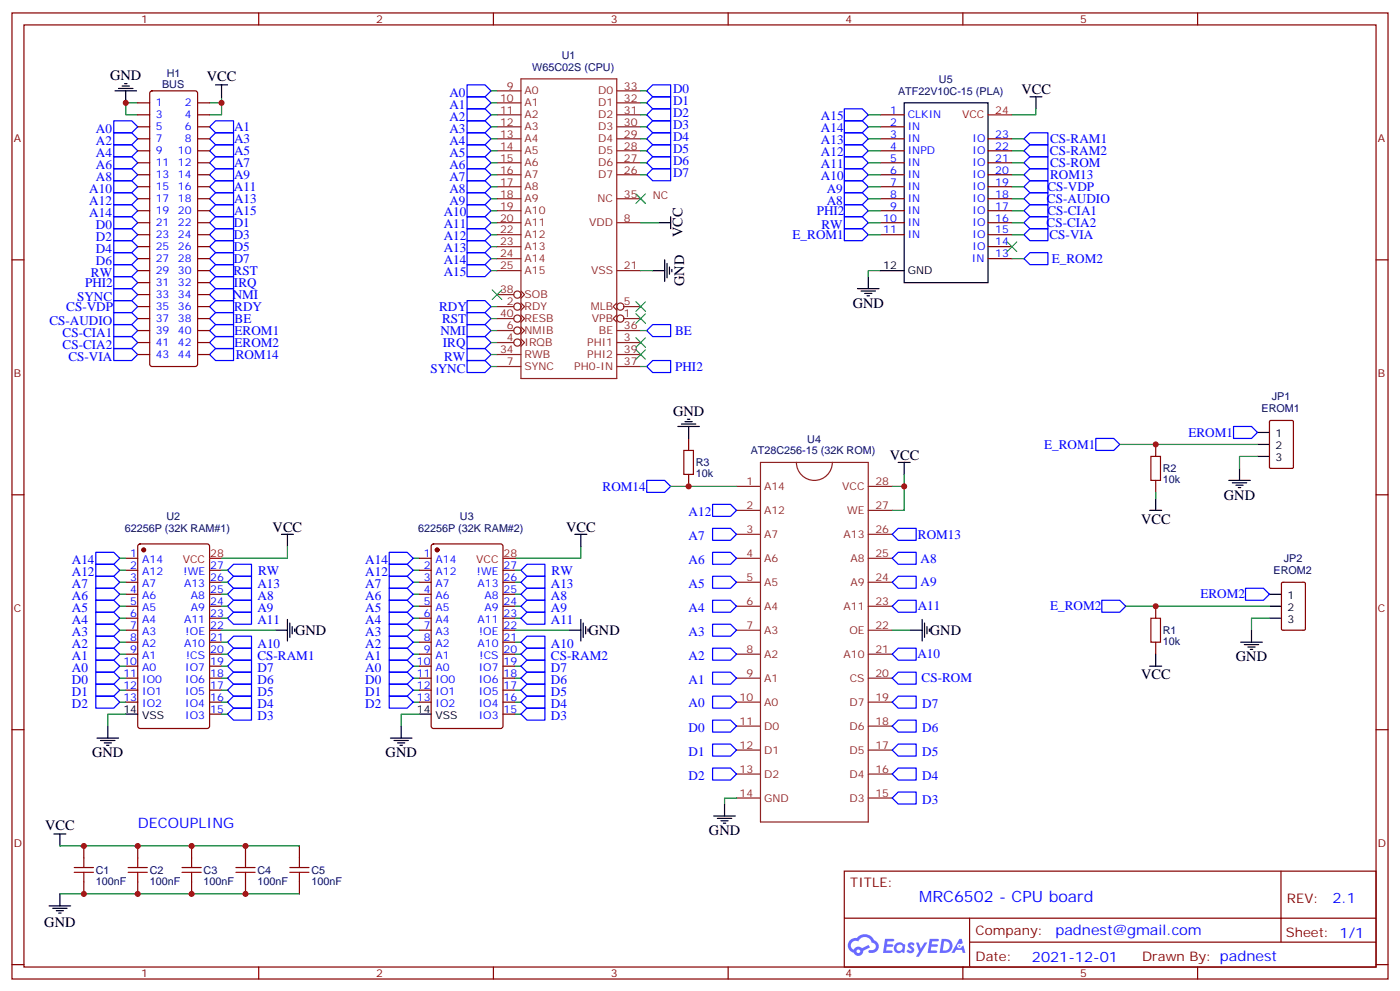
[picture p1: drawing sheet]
<svg xmlns="http://www.w3.org/2000/svg" width="412mm" height="292mm" viewBox="0 0 412 292" stroke-linecap="round" stroke-linejoin="round" font-family="sans-serif">
<g fill="none" stroke="#870000" stroke-width=".35">
<path d="M3.5 3.8h405.4v284.3h-405.4zM7.1 7.3h398.2v277.3h-398.2zM76.2 3.8v3.5M145.3 3.8v3.5M214.5 3.8v3.5M283.6 3.8v3.5M352.8 3.8v3.5M3.5 76.5h3.6M405.3 76.5h3.6M3.5 145.6h3.6M405.3 145.6h3.6M3.5 214.8h3.6"/>
<path d="M405.3 214.8h3.6M248.7 256.4h156.6v28.2h-156.6zM377.3 256.4v20.9M248.7 270.2h156.5M285.6 277.3h119.6M285.6 270.2v14.2M3.5 283.9h3.6M76.2 284.6v3.5M145.3 284.6v3.5M214.5 284.6v3.5M283.6 284.6v3.5M352.8 284.6v3.5"/>
<path d="M405.3 283.9h3.6"/>
</g>
<g fill="#5487ff">
<path d="M267.7 277.6a1.22 1.22 0 0 1 1.7 .2l-.4 .6a.47 .47 0 0 0-.3-.4 .47 .47 0 0 0-.5 .2l.1 .2a1.14 1.14 0 0 1 .8 1.8 1.14 1.14 0 0 1-1.9 0l-.2-.2 .5-.6 .7 .5a.29 .29 0 0 0 .3-.3 .29 .29 0 0 0-.2-.3 1.04 1.04 0 0 1-.6-1.7z"/>
<path d="M260.7 276.3h2.4l.3 .2-.2 .5-1.8 .1-.1 .8h1.5l.3 .4-.3 .4h-1.6l-.2 1.1h1.7l.2 .3-.2 .3-2.6 .1z"/>
<path d="M273.8 276.3h2.4l.3 .2-.1 .5-1.8 .1-.2 .8h1.6l.3 .4-.4 .4h-1.6l-.1 1.1h1.7l.2 .3-.2 .3-2.6 .1z"/>
<path d="M282.6 276.3h.7l.3 1.3-.6 .3a.69 .69 0 0 0-1 .3 .69 .69 0 0 0 .4 .9 .69 .69 0 0 0 .9-.6l.5-.2 .6 2.2h-.8l-.2-.9h-1.8l-.5 .9h-.8z"/>
<path d="M269.8 277.4h.8l.6 1.8 1.1-1.8h.9l-2.6 4.2h-.8l.9-1.5z"/>
<path d="M277.4 276.3l-.6 4.2h1.3a2.11 2.11 0 0 0 2.5-2.1 2.11 2.11 0 0 0-2.5-2.1zM278.1 277.1a1.39 1.39 0 0 1 1.7 1.4 1.39 1.39 0 0 1-1.8 1.3h-.3z"/>
<path d="M263.7 277.9a1.54 1.54 0 0 0-.1 2.2 1.54 1.54 0 0 0 2.2 .1l.6 .3 .3-2.3-.2-.3h-.4a1.49 1.49 0 0 0-2.4 0zM264 278.9a.94 .94 0 0 1 1.8 0 .94 .94 0 0 1-1.8 0z"/>
<path d="M250.4 276.7a2.18 2.18 0 0 0 1.1 3.7 1.44 1.44 0 0 0 1.6 .9 1.44 1.44 0 0 0 1.2-1.4l2-1.1-.5-.7-1.9 1a1.47 1.47 0 0 0-2.4 .4 1.39 1.39 0 0 1-.7-1.9 1.39 1.39 0 0 1 2-.5 2.12 2.12 0 0 1 2.2-1.3 2.12 2.12 0 0 1 1.9 1.7 1.14 1.14 0 0 1 1.1 1.4 1.14 1.14 0 0 1-1.7 .7 .43 .43 0 0 0-.5 .4 .43 .43 0 0 0 .4 .5 1.98 1.98 0 0 0 2.5-1.2 1.98 1.98 0 0 0-1.2-2.6 3.1 3.1 0 0 0-5.3-.6l-.9 .1zM252.3 280a.55 .55 0 0 1 1.1 0 .55 .55 0 0 1-1.1 0z"/>
<circle cx="282.6" cy="278.4" r=".26"/>
</g>
<g fill="none" stroke="#8c2424" stroke-width=".35">
<path d="M146.4 26.7h7.1M146.4 30.3h7.1M146.4 33.8h7.1M146.4 37.3h7.1M153.5 23.2h28.2v88.2h-28.2zM181.7 26.7h7M181.7 30.3h7M181.7 33.8h7M181.7 37.3h7M146.4 40.9h7.1M146.4 44.4h7.1M146.4 47.9h7.1"/>
<path d="M146.4 51.4h7.1M146.4 55h7.1M146.4 58.5h7.1M181.7 40.9h7M181.7 44.4h7M181.7 47.9h7M181.7 51.4h7M181.7 58.5h7M146.4 62h7.1M146.4 65.5h7.1M146.4 69.1h7.1M146.4 72.6h7.1"/>
<path d="M146.4 76.1h7.1M146.4 79.7h7.1M181.7 65.5h7M181.7 79.7h7M146.4 97.3h4.9M146.4 90.2h4.9M146.4 86.7h4.9M146.4 93.8h4.9M153.5 96.2l1 1.1-1 1.1M153.5 99.8l1 1-1 1.1M153.5 89.2l1 1-1 1.1M153.5 85.7l1 1-1 1.1"/>
<path d="M153.5 92.7l1 1.1-1 1M181.7 89.2l-1.1 1 1.1 1.1M181.7 92.7l-1.1 1.1 1.1 1M181.7 97.3h7M183.8 90.2h4.9M183.8 93.8h4.9M146.4 100.8h4.9M146.4 107.9h7.1M146.4 104.4h7.1M181.7 100.8h7M181.7 107.9h7M181.7 104.4h7"/>
<path d="M224 136.1h31.8v105.8h-31.8zM234.6 136.1a5.3 5.3 0 0 0 5.3 5.3 5.3 5.3 0 0 0 5.3-5.3M217 143.2h7M217 150.2h7M217 157.3h7M255.8 143.2h7M255.8 150.2h7M255.8 157.3h7M217 164.3h7M217 171.4h7M217 178.4h7M255.8 164.3h7"/>
<path d="M255.8 171.4h7M255.8 178.4h7M217 185.5h7M217 192.5h7M217 199.6h7M255.8 185.5h7M255.8 192.5h7M255.8 199.6h7M217 206.7h7M217 213.7h7M255.8 206.7h7M255.8 213.7h7"/>
<path d="M217 220.8h7M217 227.8h7M217 234.9h7M255.8 220.8h7M255.8 227.8h7M255.8 234.9h7"/>
<circle cx="152.4" cy="86.7" r="1.06"/>
<circle cx="152.4" cy="90.2" r="1.06"/>
<circle cx="152.4" cy="93.8" r="1.06"/>
<circle cx="152.4" cy="97.3" r="1.06"/>
<circle cx="182.7" cy="90.2" r="1.06"/>
<circle cx="182.7" cy="93.8" r="1.06"/>
<circle cx="152.4" cy="100.8" r="1.06"/>
</g>
<g fill="#870000" stroke="#870000" stroke-width=".35">
<circle cx="42.3" cy="161.9" r=".53"/>
<circle cx="128.8" cy="161.9" r=".53"/>
</g>
<g fill="none" stroke="#870000" stroke-width=".35">
<path d="M40.6 37.3h3.5M40.6 33.8h3.5M40.6 30.3h3.5M44.3 26.9l.5-.2h12.7l.5 .2 .2 .5v79.8l-.2 .5-.5 .2h-12.7l-.5-.3-.2-.4v-79.8zM58.2 37.3h3.5M58.2 33.8h3.5M58.2 30.3h3.5M259.3 37.3h7M259.3 33.8h7M40.6 58.5h3.5M40.6 55h3.5M40.6 51.4h3.5"/>
<path d="M40.6 47.9h3.5M40.6 44.4h3.5M40.6 40.9h3.5M58.2 58.5h3.5M58.2 55h3.5M58.2 51.4h3.5M58.2 47.9h3.5M58.2 44.4h3.5M58.2 40.9h3.5M259.3 58.5h7M259.3 55h7M259.3 51.4h7"/>
<path d="M259.3 47.9h7M259.3 44.4h7M259.3 40.9h7M291 58.5h7.1M291 55h7.1M291 51.4h7.1M291 47.9h7.1M291 44.4h7.1M291 40.9h7.1M40.6 79.7h3.5M40.6 76.1h3.5M40.6 72.6h3.5"/>
<path d="M40.6 69.1h3.5M40.6 65.5h3.5M40.6 62h3.5M58.2 79.7h3.5M58.2 76.1h3.5M58.2 72.6h3.5M58.2 69.1h3.5M58.2 65.5h3.5M58.2 62h3.5M259.3 69.1h7M259.3 65.5h7M259.3 62h7"/>
<path d="M291 76.1h7.1M291 72.6h7.1M291 69.1h7.1M291 65.5h7.1M291 62h7.1M40.6 97.3h3.5M40.6 93.8h3.5M40.6 90.2h3.5M40.6 86.7h3.5M40.6 83.2h3.5M58.2 97.3h3.5M58.2 93.8h3.5"/>
<path d="M58.2 90.2h3.5M58.2 86.7h3.5M58.2 83.2h3.5M40.6 104.4h3.5M40.6 100.8h3.5M58.2 104.4h3.5M58.2 100.8h3.5M202.8 129v3.6M202.8 139.6v3.6M340.4 130.8v3.5M373.9 124.5v12.7M374.6 123.8h5.7"/>
<path d="M374.6 137.9h5.7M381 124.5v12.7M340.4 141.4v3.5M37 164.3h3.6M37 167.9h3.6M37 171.4h3.6M37 174.9h3.6M37 178.4h3.6M40.8 160.3l.5-.2h19.7l.7 .4v53.2l-.4 .7h-20l-.7-.4v-53.2zM61.7 167.9h3.6M61.7 171.4h3.6M61.7 174.9h3.6"/>
<path d="M61.7 178.4h3.6M123.5 164.3h3.5M123.5 167.9h3.5M123.5 171.4h3.5M123.5 174.9h3.5M123.5 178.4h3.5M127.2 160.3l.5-.2h19.8l.6 .4 .1 53.2-.5 .7h-20l-.6-.4-.1-53.2zM148.2 167.9h3.5M148.2 171.4h3.5M148.2 174.9h3.5M148.2 178.4h3.5M340.4 178.4v3.6"/>
<path d="M377.5 172.1v12.7M378.2 171.4h5.6M384.5 172.1v12.7M37 182h3.6M37 185.5h3.6M37 189h3.6M37 192.5h3.6M37 196.1h3.6M37 199.6h3.6M61.7 182h3.6M61.7 185.5h3.6M61.7 189h3.6"/>
<path d="M61.7 192.5h3.6M61.7 196.1h3.6M61.7 199.6h3.6M123.5 182h3.5M123.5 185.5h3.5M123.5 189h3.5M123.5 192.5h3.5M123.5 196.1h3.5M123.5 199.6h3.5M148.2 182h3.5M148.2 185.5h3.5M148.2 189h3.5"/>
<path d="M148.2 192.5h3.5M148.2 196.1h3.5M148.2 199.6h3.5M340.4 189v3.5M378.2 185.5h5.6M37 203.1h3.6M37 206.7h3.6M61.7 203.1h3.6M61.7 206.7h3.6M61.7 210.2h3.6M123.5 203.1h3.5M123.5 206.7h3.5"/>
<path d="M148.2 203.1h3.5M148.2 206.7h3.5M148.2 210.2h3.5M24.7 249v3.5M24.7 259.6v3.5M40.6 249v3.5M40.6 259.6v3.5M56.4 249v3.5M56.4 259.6v3.5M72.3 249v3.5M72.3 259.6v3.5M88.2 249v3.5"/>
<path d="M88.2 259.6v3.5"/>
</g>
<g fill="none" stroke="#000" stroke-width=".35">
<path d="M33.9 26.7h6.3M34.9 26h4.3M36 25.3h2.1M36.7 24.6h.7M37 26.7v3.6M63.5 25h3.5M65.3 25v3.5M266.3 30.3h24.7v52.9h-24.7zM303.4 28.5h3.5M305.2 28.5v3.5M192.3 79.7h3.5M194 65.5h3.6"/>
<path d="M195.8 76.5v6.3M196.5 77.5v4.3M197.2 78.6v2.1M197.6 63.8v3.5M197.9 79.3v.7M259.3 79.7h7M252.6 84.9h6.3M253.6 85.7h4.3M254.7 86.4h2.1M255.4 87.1h.7M255.8 81.4v3.5M199.7 125.5h6.3"/>
<path d="M200.7 124.8h4.3M201.8 124.1h2.1M202.5 123.4h.7M202.8 125.5v3.5M264.6 136.1h3.5M266.3 136.1v3.5M365.1 137.9v3.5M370.4 127.3h3.5M370.4 134.3h3.5M370.4 130.8h3.5M82.9 157.3h3.5M84.7 157.3v3.5"/>
<path d="M169.3 157.3h3.6M171.1 157.3v3.5M338.7 150.2h3.5M340.4 146.7v3.5M361.9 141.4h6.4M363 142.1h4.2M364.1 142.8h2.1M364.8 143.5h.7M373.9 174.9h3.6M373.9 178.4h3.6M81.1 185.5h3.6M84.7 182.3v6.4"/>
<path d="M85.4 183.4v4.2M86.1 184.4v2.1M86.8 185.1v.7M167.6 185.5h3.5M171.1 182.3v6.4M171.8 183.4v4.2M172.5 184.4v2.1M173.2 185.1v.7M268.1 185.5h3.5M271.6 182.3v6.4M272.3 183.4v4.2M273 184.4v2.1"/>
<path d="M273.8 185.1v.7M338.7 196.1h3.5M340.4 192.5v3.6M365.5 189h6.3M366.5 189.7h4.3M367.6 190.4h2.1M368.3 191.1h.7M368.7 185.5v3.5M373.9 182h3.6M28.6 217.2h6.3M29.6 217.9h4.3M30.7 218.7h2.1"/>
<path d="M31.4 219.4h.7M31.7 213.7v3.5M37 210.2h3.6M115 217.2h6.4M116.1 217.9h4.2M117.1 218.7h2.1M117.8 219.4h.7M118.2 213.7v3.5M123.5 210.2h3.5M213.4 236.6v3.6M15.9 245.5h3.5M17.6 245.5v3.5"/>
<path d="M210.3 240.2h6.3M211.3 240.9h4.2M212.4 241.6h2.1M213.1 242.3h.7M14.5 266.6h6.3M15.5 267.3h4.3M16.6 268h2.1M17.3 268.7h.7M17.6 263.1v3.5"/>
</g>
<path d="M291 33.8h7.1M61.7 164.3h3.6M148.2 164.3h3.5" fill="none" stroke="#f00" stroke-width=".35"/>
<g fill="none" stroke="#00f" stroke-width=".35">
<path d="M33.5 35.6h5.3l1.8 1.7-1.8 1.8h-5.3zM33.5 39.1h5.3l1.8 1.8-1.8 1.7h-5.3zM61.7 37.3l1.8-1.7h5.3v3.5h-5.3zM137.6 25h5.3l1.7 1.7-1.7 1.8h-5.3zM137.6 28.5h5.3l1.7 1.8-1.7 1.7h-5.3zM137.6 32h5.3l1.7 1.8-1.7 1.8h-5.3zM137.6 35.6h5.3l1.7 1.7-1.7 1.8h-5.3zM137.6 39.1h5.3l1.7 1.8-1.7 1.7h-5.3zM190.5 37.3l1.8-1.7h5.3v3.5h-5.3zM192.3 25h5.3v3.5h-5.3l-1.8-1.8zM192.3 28.5h5.3v3.5h-5.3l-1.8-1.7zM192.3 32h5.3v3.6h-5.3l-1.8-1.8z"/>
<path d="M248.7 32h5.3l1.8 1.8-1.8 1.8h-5.3zM248.7 35.6h5.3l1.8 1.7-1.8 1.8h-5.3zM248.7 39.1h5.3l1.8 1.8-1.8 1.7h-5.3zM33.5 42.6h5.3l1.8 1.8-1.8 1.7h-5.3zM33.5 46.1h5.3l1.8 1.8-1.8 1.8h-5.3zM33.5 49.7h5.3l1.8 1.7-1.8 1.8h-5.3zM33.5 53.2h5.3l1.8 1.8-1.8 1.7h-5.3zM33.5 56.7h5.3l1.8 1.8-1.8 1.8h-5.3zM61.7 40.9l1.8-1.8h5.3v3.5h-5.3zM61.7 44.4l1.8-1.8h5.3v3.5h-5.3zM61.7 47.9l1.8-1.8h5.3v3.6h-5.3zM61.7 51.4l1.8-1.7h5.3v3.5h-5.3z"/>
<path d="M61.7 55l1.8-1.8h5.3v3.5h-5.3zM61.7 58.5l1.8-1.8h5.3v3.6h-5.3zM137.6 42.6h5.3l1.7 1.8-1.7 1.7h-5.3zM137.6 46.1h5.3l1.7 1.8-1.7 1.8h-5.3zM137.6 49.7h5.3l1.7 1.7-1.7 1.8h-5.3zM137.6 53.2h5.3l1.7 1.8-1.7 1.7h-5.3zM137.6 56.7h5.3l1.7 1.8-1.7 1.8h-5.3zM190.5 40.9l1.8-1.8h5.3v3.5h-5.3zM190.5 44.4l1.8-1.8h5.3v3.5h-5.3zM190.5 47.9l1.8-1.8h5.3v3.6h-5.3zM190.5 51.4l1.8-1.7h5.3v3.5h-5.3zM248.7 42.6h5.3l1.8 1.8-1.8 1.7h-5.3z"/>
<path d="M248.7 46.1h5.3l1.8 1.8-1.8 1.8h-5.3zM248.7 49.7h5.3l1.8 1.7-1.8 1.8h-5.3zM248.7 53.2h5.3l1.8 1.8-1.8 1.7h-5.3zM248.7 56.7h5.3l1.8 1.8-1.8 1.8h-5.3zM301.6 55l1.8-1.8h5.3v3.5h-5.3zM301.6 47.9l1.8-1.8h5.3v3.6h-5.3zM301.6 40.9l1.8-1.8h5.3v3.5h-5.3zM303.4 56.7h5.3v3.6h-5.3l-1.8-1.8zM303.4 49.7h5.3v3.5h-5.3l-1.8-1.8zM303.4 42.6h5.3v3.5h-5.3l-1.8-1.7zM33.5 60.3h5.3l1.8 1.7-1.8 1.8h-5.3zM33.5 63.8h5.3l1.8 1.7-1.8 1.8h-5.3z"/>
<path d="M33.5 67.3h5.3l1.8 1.8-1.8 1.7h-5.3zM33.5 70.8h5.3l1.8 1.8-1.8 1.8h-5.3zM33.5 74.4h5.3l1.8 1.7-1.8 1.8h-5.3zM33.5 77.9h5.3l1.8 1.8-1.8 1.7h-5.3zM61.7 62l1.8-1.7h5.3v3.5h-5.3zM61.7 65.5l1.8-1.7h5.3v3.5h-5.3zM61.7 69.1l1.8-1.8h5.3v3.5h-5.3zM61.7 72.6l1.8-1.8h5.3v3.6h-5.3zM61.7 79.7l1.8-1.8h5.3v3.5h-5.3zM63.5 74.4h5.3v3.5h-5.3l-1.8-1.8zM137.6 60.3h5.3l1.7 1.7-1.7 1.8h-5.3zM137.6 63.8h5.3l1.7 1.7-1.7 1.8h-5.3z"/>
<path d="M137.6 67.3h5.3l1.7 1.8-1.7 1.7h-5.3zM137.6 70.8h5.3l1.7 1.8-1.7 1.8h-5.3zM137.6 74.4h5.3l1.7 1.7-1.7 1.8h-5.3zM137.6 77.9h5.3l1.7 1.8-1.7 1.7h-5.3zM248.7 60.3h5.3l1.8 1.7-1.8 1.8h-5.3zM248.7 63.8h5.3l1.8 1.7-1.8 1.8h-5.3zM248.7 67.3h5.3l1.8 1.8-1.8 1.7h-5.3zM301.6 65.5l1.8-1.7h5.3v3.5h-5.3zM303.4 67.3h5.3v3.5h-5.3l-1.8-1.7zM303.4 60.3h5.3v3.5h-5.3l-1.8-1.8zM303.4 74.4h5.3v3.5h-5.3l-1.8-1.8zM33.5 84.9h5.3l1.8 1.8-1.8 1.8h-5.3z"/>
<path d="M33.5 81.4h5.3l1.8 1.8-1.8 1.7h-5.3zM33.5 95.5h5.3l1.8 1.8-1.8 1.8h-5.3zM33.5 99.1h5.3l1.8 1.7-1.8 1.8h-5.3zM33.5 88.5h5.3l1.8 1.7-1.8 1.8h-5.3zM33.5 92h5.3l1.8 1.8-1.8 1.7h-5.3zM61.7 90.2l1.8-1.7h5.3v3.5h-5.3zM61.7 86.7l1.8-1.8h5.3v3.6h-5.3zM61.7 83.2l1.8-1.8h5.3v3.5h-5.3zM61.7 97.3l1.8-1.8h5.3v3.6h-5.3zM63.5 92h5.3v3.5h-5.3l-1.8-1.7zM137.6 99.1h5.3l1.7 1.7-1.7 1.8h-5.3zM137.6 88.5h5.3l1.7 1.7-1.7 1.8h-5.3z"/>
<path d="M137.6 95.5h5.3l1.7 1.8-1.7 1.8h-5.3zM137.6 92h5.3l1.7 1.8-1.7 1.7h-5.3zM190.5 97.3l1.8-1.8h5.3v3.6h-5.3zM33.5 102.6h5.3l1.8 1.8-1.8 1.7h-5.3zM61.7 104.4l1.8-1.8h5.3v3.5h-5.3zM61.7 100.8l1.8-1.7h5.3v3.5h-5.3zM137.6 102.6h5.3l1.7 1.8-1.7 1.7h-5.3zM137.6 106.1h5.3l1.7 1.8-1.7 1.7h-5.3zM190.5 107.9l1.8-1.8h5.3v3.5h-5.3zM322.8 129h5.3l1.7 1.8-1.7 1.8h-5.3zM363.4 125.5h5.3l1.7 1.8-1.7 1.7h-5.3zM190.5 141.4h5.3l1.8 1.8-1.8 1.7h-5.3z"/>
<path d="M209.9 148.4h5.3l1.8 1.8-1.8 1.8h-5.3zM209.9 155.5h5.3l1.8 1.8-1.8 1.7h-5.3zM262.8 157.3l1.8-1.8h5.3v3.5h-5.3zM28.2 176.7h5.3l1.8 1.7-1.8 1.8h-5.3zM28.2 169.6h5.3l1.8 1.8-1.8 1.7h-5.3zM28.2 162.6h5.3l1.8 1.7-1.8 1.8h-5.3zM28.2 166.1h5.3l1.8 1.8-1.8 1.7h-5.3zM28.2 173.1h5.3l1.8 1.8-1.8 1.8h-5.3zM67 178.4l1.8-1.7h5.3v3.5h-5.3zM67 171.4l1.8-1.8h5.3v3.5h-5.3zM67 174.9l1.8-1.8h5.3v3.6h-5.3zM67 167.9l1.8-1.8h5.3v3.5h-5.3z"/>
<path d="M114.7 173.1h5.2l1.8 1.8-1.8 1.8h-5.2zM114.7 166.1h5.2l1.8 1.8-1.8 1.7h-5.2zM114.7 162.6h5.2l1.8 1.7-1.8 1.8h-5.2zM114.7 169.6h5.2l1.8 1.8-1.8 1.7h-5.2zM114.7 176.7h5.2l1.8 1.7-1.8 1.8h-5.2zM153.5 174.9l1.7-1.8h5.3v3.6h-5.3zM153.5 171.4l1.7-1.8h5.3v3.5h-5.3zM153.5 178.4l1.7-1.7h5.3v3.5h-5.3zM153.5 167.9l1.7-1.8h5.3v3.5h-5.3zM209.9 162.6h5.3l1.8 1.7-1.8 1.8h-5.3zM209.9 169.6h5.3l1.8 1.8-1.8 1.7h-5.3zM209.9 176.7h5.3l1.8 1.7-1.8 1.8h-5.3z"/>
<path d="M262.8 178.4l1.8-1.7h5.3v3.5h-5.3zM262.8 171.4l1.8-1.8h5.3v3.5h-5.3zM262.8 164.3l1.8-1.7h5.3v3.5h-5.3zM324.6 176.7h5.2l1.8 1.7-1.8 1.8h-5.2zM366.9 173.1h5.3l1.7 1.8-1.7 1.8h-5.3zM28.2 190.8h5.3l1.8 1.7-1.8 1.8h-5.3zM28.2 183.7h5.3l1.8 1.8-1.8 1.8h-5.3zM28.2 194.3h5.3l1.8 1.8-1.8 1.7h-5.3zM28.2 187.3h5.3l1.8 1.7-1.8 1.8h-5.3zM28.2 180.2h5.3l1.8 1.8-1.8 1.7h-5.3zM28.2 197.8h5.3l1.8 1.8-1.8 1.8h-5.3zM67 189l1.8-1.7h5.3v3.5h-5.3z"/>
<path d="M67 182l1.8-1.8h5.3v3.5h-5.3zM67 196.1l1.8-1.8h5.3v3.5h-5.3zM67 199.6l1.8-1.8h5.3v3.6h-5.3zM68.8 190.8h5.3v3.5h-5.3l-1.8-1.8zM114.7 197.8h5.2l1.8 1.8-1.8 1.8h-5.2zM114.7 180.2h5.2l1.8 1.8-1.8 1.7h-5.2zM114.7 187.3h5.2l1.8 1.7-1.8 1.8h-5.2zM114.7 194.3h5.2l1.8 1.8-1.8 1.7h-5.2zM114.7 183.7h5.2l1.8 1.8-1.8 1.8h-5.2zM114.7 190.8h5.2l1.8 1.7-1.8 1.8h-5.2zM153.5 199.6l1.7-1.8h5.3v3.6h-5.3zM153.5 196.1l1.7-1.8h5.3v3.5h-5.3z"/>
<path d="M153.5 182l1.7-1.8h5.3v3.5h-5.3zM153.5 189l1.7-1.7h5.3v3.5h-5.3zM155.2 190.8h5.3v3.5h-5.3l-1.7-1.8zM209.9 183.7h5.3l1.8 1.8-1.8 1.8h-5.3zM209.9 190.8h5.3l1.8 1.7-1.8 1.8h-5.3zM209.9 197.8h5.3l1.8 1.8-1.8 1.8h-5.3zM262.8 199.6l1.8-1.8h5.3v3.6h-5.3zM262.8 192.5l1.8-1.7h5.3v3.5h-5.3zM28.2 201.4h5.3l1.8 1.7-1.8 1.8h-5.3zM28.2 204.9h5.3l1.8 1.8-1.8 1.7h-5.3zM67 203.1l1.8-1.7h5.3v3.5h-5.3zM67 206.7l1.8-1.8h5.3v3.5h-5.3z"/>
<path d="M67 210.2l1.8-1.8h5.3v3.5h-5.3zM114.7 204.9h5.2l1.8 1.8-1.8 1.7h-5.2zM114.7 201.4h5.2l1.8 1.7-1.8 1.8h-5.2zM153.5 210.2l1.7-1.8h5.3v3.5h-5.3zM153.5 206.7l1.7-1.8h5.3v3.5h-5.3zM153.5 203.1l1.7-1.7h5.3v3.5h-5.3zM209.9 204.9h5.3l1.8 1.8-1.8 1.7h-5.3zM209.9 211.9h5.3l1.8 1.8-1.8 1.8h-5.3zM209.9 219h5.3l1.8 1.8-1.8 1.7h-5.3zM262.8 213.7l1.8-1.8h5.3v3.6h-5.3zM262.8 206.7l1.8-1.8h5.3v3.5h-5.3zM209.9 226.1h5.3l1.8 1.7-1.8 1.8h-5.3z"/>
<path d="M262.8 234.9l1.8-1.8h5.3v3.5h-5.3zM262.8 227.8l1.8-1.7h5.3v3.5h-5.3zM262.8 220.8l1.8-1.8h5.3v3.5h-5.3z"/>
</g>
<g fill="none" stroke="#008700" stroke-width=".35">
<path d="M40.6 30.3h-3.6v3.5h3.6M65.3 28.5v1.8h-3.6M65.3 30.3v3.5h-3.6M144.6 26.7h1.8M144.6 30.3h1.8M144.6 33.8h1.8M144.6 37.3h1.8M188.7 26.7h1.8M188.7 30.3h1.8M188.7 33.8h1.8M188.7 37.3h1.8M255.8 33.8h3.5"/>
<path d="M255.8 37.3h3.5M305.2 32v1.8h-7.1M144.6 40.9h1.8M144.6 44.4h1.8M144.6 47.9h1.8M144.6 51.4h1.8M144.6 55h1.8M144.6 58.5h1.8M188.7 40.9h1.8M188.7 44.4h1.8M188.7 47.9h1.8M188.7 51.4h1.8"/>
<path d="M255.8 40.9h3.5M255.8 44.4h3.5M255.8 47.9h3.5M255.8 51.4h3.5M255.8 55h3.5M255.8 58.5h3.5M298.1 40.9h3.5M298.1 44.4h3.5M298.1 47.9h3.5M298.1 51.4h3.5M298.1 55h3.5M298.1 58.5h3.5"/>
<path d="M144.6 62h1.8M144.6 65.5h1.8M144.6 69.1h1.8M144.6 72.6h1.8M144.6 76.1h1.8M144.6 79.7h1.8M188.7 65.5h5.3M188.7 79.7h3.6M255.8 62h3.5M255.8 65.5h3.5M255.8 69.1h3.5M259.3 79.7h-3.5v1.7"/>
<path d="M298.1 62h3.5M298.1 65.5h3.5M298.1 69.1h3.5M298.1 76.1h3.5M144.6 90.2h1.8M144.6 97.3h1.8M144.6 93.8h1.8M188.7 97.3h1.8M144.6 100.8h1.8M144.6 104.4h1.8M144.6 107.9h1.8M188.7 107.9h1.8"/>
<path d="M266.3 139.6v3.6h-3.5M329.8 130.8h40.6M370.4 134.3h-5.3v3.6M197.6 143.2h19.4M266.3 143.2v7h-3.5M340.4 144.9v1.8M35.3 164.3h1.7M35.3 167.9h1.7M35.3 171.4h1.7M35.3 174.9h1.7M35.3 178.4h1.7M65.3 167.9h1.7"/>
<path d="M65.3 171.4h1.7M65.3 174.9h1.7M65.3 178.4h1.7M84.7 160.8v3.5h-19.4M121.7 164.3h1.8M121.7 167.9h1.8M121.7 171.4h1.8M121.7 174.9h1.8M121.7 178.4h1.8M151.7 167.9h1.8M151.7 171.4h1.8M151.7 174.9h1.8"/>
<path d="M151.7 178.4h1.8M171.1 160.8v3.5h-19.4M331.6 178.4h42.3M35.3 192.5h1.7M35.3 182h1.7M35.3 185.5h1.7M35.3 189h1.7M35.3 196.1h1.7M35.3 199.6h1.7M65.3 192.5h1.7M65.3 182h1.7M65.3 185.5h15.8"/>
<path d="M65.3 189h1.7M65.3 196.1h1.7M65.3 199.6h1.7M121.7 192.5h1.8M121.7 182h1.8M121.7 185.5h1.8M121.7 189h1.8M121.7 196.1h1.8M121.7 199.6h1.8M151.7 192.5h1.8M151.7 182h1.8M151.7 185.5h15.9"/>
<path d="M151.7 189h1.8M151.7 196.1h1.8M151.7 199.6h1.8M262.8 185.5h5.3M373.9 182h-5.2v3.5M35.3 203.1h1.7M35.3 206.7h1.7M37 210.2h-5.3v3.5M65.3 203.1h1.7M65.3 206.7h1.7M65.3 210.2h1.7M121.7 203.1h1.8"/>
<path d="M121.7 206.7h1.8M123.5 210.2h-5.3v3.5M151.7 203.1h1.8M151.7 206.7h1.8M151.7 210.2h1.8M217 234.9h-3.6v1.7M17.6 249h70.6M17.6 263.1h70.6"/>
</g>
<g fill="none" stroke="#3c3" stroke-width=".35">
<path d="M187.3 57.1l2.8 2.8M190.1 57.1l-2.8 2.8M296.7 71.2l2.8 2.8M299.5 71.2l-2.8 2.8M145 85.3l2.8 2.8M147.8 85.3l-2.8 2.8M187.3 92.4l2.8 2.8M187.3 88.8l2.8 2.9M187.3 99.4l2.8 2.8M190.1 92.4l-2.8 2.8M190.1 88.8l-2.8 2.9M190.1 99.4l-2.8 2.8"/>
<path d="M187.3 102.9l2.8 2.9M190.1 102.9l-2.8 2.9"/>
</g>
<g fill="none" stroke="#a10000" stroke-width=".35">
<path d="M201.4 132.6h2.9v7h-2.9zM339 134.3h2.8v7.1h-2.8zM339 182h2.8v7h-2.8zM21.9 256.8h5.6M21.9 255.3h5.6M24.7 252.5v2.8M24.7 256.8v2.8M37.7 256.8h5.7M37.7 255.3h5.7M40.6 252.5v2.8M40.6 256.8v2.8M53.6 256.8h5.7"/>
<path d="M53.6 255.3h5.7M56.4 252.5v2.8M56.4 256.8v2.8M69.5 256.8h5.6M69.5 255.3h5.6M72.3 252.5v2.8M72.3 256.8v2.8M85.4 256.8h5.6M85.4 255.3h5.6M88.2 252.5v2.8M88.2 256.8v2.8"/>
</g>
<path d="M373.9 137.2l.1 .6 .6 .1M374.6 123.8h-.6l-.1 .7M380.3 123.8h.6l.1 .7M381 137.2l-.1 .6-.6 .1M378.2 171.4l-.6 .1-.1 .6M383.8 171.4l.6 .1 .1 .6M377.5 184.8l.1 .6 .6 .1M384.5 184.8l-.1 .6-.6 .1" fill="none" stroke="#800000" stroke-width=".35"/>
<g fill="#c00">
<circle cx="72.3" cy="263.1" r=".88"/>
<circle cx="56.4" cy="263.1" r=".88"/>
<circle cx="40.6" cy="263.1" r=".88"/>
<circle cx="24.7" cy="263.1" r=".88"/>
<circle cx="24.7" cy="249" r=".88"/>
<circle cx="266.3" cy="143.2" r=".88"/>
<circle cx="37" cy="30.3" r=".88"/>
<circle cx="65.3" cy="30.3" r=".88"/>
<circle cx="340.4" cy="178.4" r=".88"/>
<circle cx="340.4" cy="130.8" r=".88"/>
<circle cx="202.8" cy="143.2" r=".88"/>
<circle cx="56.4" cy="249" r=".88"/>
<circle cx="72.3" cy="249" r=".88"/>
<circle cx="40.6" cy="249" r=".88"/>
</g>
<text font-size="4.6" fill="#00f" x="270.8" y="265.4">MRC6502 - CPU board</text>
<g font-size="4.2">
<text x="32.5" y="23.5">GND</text>
<text x="60.9" y="23.8">VCC</text>
<text x="300.9" y="27.8">VCC</text>
<text x="201.1" y="69.8" transform="rotate(-90 201.1 69.8)">VCC</text>
<text x="201.5" y="84.2" transform="rotate(-90 201.5 84.2)">GND</text>
<text x="251.2" y="90.6">GND</text>
<text x="198.3" y="122.4">GND</text>
<text x="262.1" y="135.4">VCC</text>
<text x="360.5" y="147">GND</text>
<text x="336.1" y="154.1">VCC</text>
<text x="80.3" y="156.5">VCC</text>
<text x="166.7" y="156.5">VCC</text>
<text x="87" y="186.9">GND</text>
<text x="173.4" y="186.9">GND</text>
<text x="273.9" y="186.9">GND</text>
<text x="364.1" y="194.7">GND</text>
<text x="336.1" y="200">VCC</text>
<text x="27.2" y="222.9">GND</text>
<text x="113.6" y="222.9">GND</text>
<text x="13.3" y="244.3">VCC</text>
<text x="208.8" y="245.8">GND</text>
<text x="13.1" y="272.7">GND</text>
</g>
<g font-size="4.2" fill="#00f">
<text x="40.6" y="243.7">DECOUPLING</text>
<text x="392.5" y="265.7">2.1</text>
<text x="310.9" y="275.2">padnest@gmail.com</text>
<text x="304" y="283">2021-12-01</text>
</g>
<g font-size="3.9" fill="#00f">
<text x="132.4" y="28.5">A0</text>
<text x="198.3" y="27.4">D0</text>
<text x="132.4" y="32">A1</text>
<text x="132.4" y="35.6">A2</text>
<text x="198.3" y="31">D1</text>
<text x="198.3" y="34.5">D2</text>
<text x="241.8" y="35.4">A15</text>
<text x="28.3" y="39.1">A0</text>
<text x="69" y="38.6">A1</text>
<text x="132.4" y="39.1">A3</text>
<text x="198.3" y="38">D3</text>
<text x="198.3" y="41.6">D4</text>
<text x="241.8" y="38.9">A14</text>
<text x="28.3" y="42.6">A2</text>
<text x="28.3" y="46.1">A4</text>
<text x="69" y="42.2">A3</text>
<text x="69" y="45.7">A5</text>
<text x="132.4" y="42.6">A4</text>
<text x="132.4" y="46.1">A5</text>
<text x="198.3" y="45.1">D5</text>
<text x="241.8" y="42.4">A13</text>
<text x="241.8" y="46">A12</text>
<text x="309.3" y="45.6">CS-RAM2</text>
<text x="309.3" y="42.1">CS-RAM1</text>
<text x="28.3" y="49.7">A6</text>
<text x="28.3" y="53.2">A8</text>
<text x="69" y="49.2">A7</text>
<text x="69" y="52.7">A9</text>
<text x="132.4" y="49.7">A6</text>
<text x="132.4" y="53.2">A7</text>
<text x="198.3" y="48.6">D6</text>
<text x="198.3" y="52.1">D7</text>
<text x="241.8" y="49.5">A11</text>
<text x="241.8" y="53">A10</text>
<text x="309.3" y="52.7">ROM13</text>
<text x="309.3" y="49.2">CS-ROM</text>
<text x="26.3" y="56.7">A10</text>
<text x="68.9" y="56.3">A11</text>
<text x="69" y="59.8">A13</text>
<text x="132.4" y="56.7">A8</text>
<text x="243.5" y="56.7">A9</text>
<text x="308.4" y="59.7">CS-AUDIO</text>
<text x="308.5" y="56.2">CS-VDP</text>
<text x="26.3" y="60.3">A12</text>
<text x="26.3" y="63.8">A14</text>
<text x="69" y="63.3">A15</text>
<text x="130.7" y="63.6">A10</text>
<text x="132.4" y="60.3">A9</text>
<text x="240.6" y="63.3">PHI2</text>
<text x="243.5" y="60.3">A8</text>
<text x="308.5" y="63.3">CS-CIA1</text>
<text x="28.3" y="67.3">D0</text>
<text x="28.3" y="70.8">D2</text>
<text x="68.8" y="66.9">D1</text>
<text x="68.8" y="70.4">D3</text>
<text x="130.7" y="67.1">A11</text>
<text x="130.7" y="70.7">A12</text>
<text x="233.5" y="70.3">E_ROM1</text>
<text x="242" y="67.3">RW</text>
<text x="308.3" y="66.9">CS-CIA2</text>
<text x="309.2" y="70.4">CS-VIA</text>
<text x="28.3" y="74.4">D4</text>
<text x="28.3" y="77.9">D6</text>
<text x="68.8" y="73.9">D5</text>
<text x="68.8" y="77.4">D7</text>
<text x="130.7" y="74.2">A13</text>
<text x="130.7" y="77.7">A14</text>
<text x="309.8" y="77.4">E_ROM2</text>
<text x="26.8" y="81.4">RW</text>
<text x="68.8" y="81">RST</text>
<text x="130.7" y="81.2">A15</text>
<text x="22.7" y="88.5">SYNC</text>
<text x="25.1" y="84.5">PHI2</text>
<text x="68.5" y="87.9">NMI</text>
<text x="68.9" y="84.4">IRQ</text>
<text x="14.6" y="95.5">CS-AUDIO</text>
<text x="19.5" y="91.5">CS-VDP</text>
<text x="69" y="91.5">RDY</text>
<text x="69.1" y="95">BE</text>
<text x="129.4" y="91.5">RDY</text>
<text x="130.3" y="95">RST</text>
<text x="18.4" y="99.1">CS-CIA1</text>
<text x="69.1" y="98.6">EROM1</text>
<text x="129.7" y="98.6">NMI</text>
<text x="198.9" y="98.5">BE</text>
<text x="18.4" y="102.6">CS-CIA2</text>
<text x="20.1" y="106.1">CS-VIA</text>
<text x="69.1" y="102.1">EROM2</text>
<text x="69.4" y="105.6">ROM14</text>
<text x="130.5" y="102.1">IRQ</text>
<text x="130.8" y="106.1">RW</text>
<text x="126.8" y="109.6">SYNC</text>
<text x="198.9" y="109.1">PHI2</text>
<text x="350.1" y="128.5">EROM1</text>
<text x="307.6" y="132.1">E_ROM1</text>
<text x="177.5" y="144.4">ROM14</text>
<text x="202.9" y="151.8">A12</text>
<text x="202.9" y="158.8">A7</text>
<text x="270.4" y="158.5">ROM13</text>
<text x="21.2" y="165.9">A14</text>
<text x="107.6" y="165.9">A14</text>
<text x="202.8" y="165.9">A6</text>
<text x="271.2" y="165.6">A8</text>
<text x="21.2" y="173">A7</text>
<text x="21.2" y="169.4">A12</text>
<text x="75.8" y="173">A13</text>
<text x="76" y="169.2">RW</text>
<text x="107.6" y="169.4">A12</text>
<text x="107.6" y="173">A7</text>
<text x="162.3" y="173">A13</text>
<text x="162.5" y="169.2">RW</text>
<text x="202.9" y="173">A5</text>
<text x="271.2" y="172.6">A9</text>
<text x="21.2" y="176.5">A6</text>
<text x="75.9" y="176.5">A8</text>
<text x="107.6" y="176.5">A6</text>
<text x="162.3" y="176.5">A8</text>
<text x="270.3" y="179.7">A11</text>
<text x="309.3" y="179.7">E_ROM2</text>
<text x="353.6" y="176.1">EROM2</text>
<text x="21.2" y="183.5">A4</text>
<text x="21.2" y="180">A5</text>
<text x="75.8" y="180">A9</text>
<text x="75.8" y="183.5">A11</text>
<text x="107.6" y="183.5">A4</text>
<text x="107.6" y="180">A5</text>
<text x="162.3" y="183.5">A11</text>
<text x="162.3" y="180">A9</text>
<text x="202.8" y="180">A4</text>
<text x="21.2" y="190.6">A2</text>
<text x="21.2" y="187.1">A3</text>
<text x="75.9" y="190.6">A10</text>
<text x="107.6" y="190.6">A2</text>
<text x="107.6" y="187.1">A3</text>
<text x="162.3" y="190.6">A10</text>
<text x="202.9" y="187.1">A3</text>
<text x="21.2" y="197.7">A0</text>
<text x="21.2" y="194.1">A1</text>
<text x="75.9" y="194.1">CS-RAM1</text>
<text x="75.9" y="197.7">D7</text>
<text x="107.6" y="197.7">A0</text>
<text x="107.6" y="194.1">A1</text>
<text x="162.3" y="197.7">D7</text>
<text x="162.3" y="194.1">CS-RAM2</text>
<text x="202.8" y="194.1">A2</text>
<text x="270.2" y="193.8">A10</text>
<text x="21.2" y="201.2">D0</text>
<text x="75.9" y="201.2">D6</text>
<text x="107.6" y="201.2">D0</text>
<text x="162.3" y="201.2">D6</text>
<text x="202.9" y="201.2">A1</text>
<text x="271.5" y="200.8">CS-ROM</text>
<text x="21.2" y="204.8">D1</text>
<text x="21.2" y="208.3">D2</text>
<text x="75.9" y="204.8">D5</text>
<text x="75.9" y="208.3">D4</text>
<text x="107.6" y="208.3">D2</text>
<text x="107.6" y="204.8">D1</text>
<text x="162.3" y="208.3">D4</text>
<text x="162.3" y="204.8">D5</text>
<text x="202.8" y="208.2">A0</text>
<text x="271.6" y="208.3">D7</text>
<text x="75.9" y="211.8">D3</text>
<text x="162.3" y="211.8">D3</text>
<text x="202.9" y="215.3">D0</text>
<text x="271.6" y="215.4">D6</text>
<text x="202.9" y="222.4">D1</text>
<text x="271.6" y="222.4">D5</text>
<text x="202.9" y="229.5">D2</text>
<text x="271.6" y="229.5">D4</text>
<text x="271.6" y="236.5">D3</text>
</g>
<g font-size="3.9" fill="#800">
<text x="250.5" y="261">TITLE:</text>
<text x="379.1" y="265.7">REV:</text>
<text x="287.4" y="275.2">Company:</text>
<text x="378.7" y="275.8">Sheet: 1/1</text>
<text x="287.4" y="282.9">Date:</text>
<text x="336.4" y="282.9">Drawn By: padnest</text>
</g>
<g font-size="3.2" fill="#800">
<text x="41.6" y="6.8">1</text>
<text x="110.8" y="6.8">2</text>
<text x="179.9" y="6.8">3</text>
<text x="249.1" y="6.8">4</text>
<text x="318.2" y="6.8">5</text>
<text x="4.1" y="41.9">A</text>
<text x="405.9" y="41.9">A</text>
<text x="4.1" y="111.1">B</text>
<text x="405.9" y="111.1">B</text>
<text x="4.1" y="180.2">C</text>
<text x="405.9" y="180.2">C</text>
<text x="4.1" y="249.3">D</text>
<text x="405.9" y="249.3">D</text>
<text x="41.6" y="287.6">1</text>
<text x="110.8" y="287.6">2</text>
<text x="179.9" y="287.6">3</text>
<text x="249.1" y="287.6">4</text>
<text x="318.2" y="287.6">5</text>
</g>
<g font-size="3.2" fill="#000080">
<text x="165.5" y="17.3">U1</text>
<text x="49.1" y="22.6">H1</text>
<text x="156.8" y="20.9">W65C02S (CPU)</text>
<text x="47.8" y="25.8">BUS</text>
<text x="264.5" y="27.8">ATF22V10C-15 (PLA)</text>
<text x="276.6" y="24.3">U5</text>
<text x="374.6" y="117.8">JP1</text>
<text x="371.6" y="121.4">EROM1</text>
<text x="237.8" y="130.3">U4</text>
<text x="205" y="137.3">R3</text>
<text x="221.1" y="133.7">AT28C256-15 (32K ROM)</text>
<text x="205" y="140.5">10k</text>
<text x="342.5" y="142.2">10k</text>
<text x="342.5" y="139">R2</text>
<text x="49" y="153.2">U2</text>
<text x="135.5" y="153.1">U3</text>
<text x="36.7" y="156.6">62256P (32K RAM#1)</text>
<text x="123.2" y="156.6">62256P (32K RAM#2)</text>
<text x="378.2" y="165.5">JP2</text>
<text x="375.1" y="169">EROM2</text>
<text x="342.5" y="189.9">10k</text>
<text x="342.5" y="186.7">R1</text>
<text x="28.2" y="257.2">C1</text>
<text x="44.1" y="257.2">C2</text>
<text x="60" y="257.2">C3</text>
<text x="75.8" y="257.2">C4</text>
<text x="91.7" y="257.2">C5</text>
<text x="28.2" y="260.4">100nF</text>
<text x="44.1" y="260.4">100nF</text>
<text x="60" y="260.4">100nF</text>
<text x="75.8" y="260.4">100nF</text>
<text x="91.7" y="260.4">100nF</text>
</g>
<g font-size="3.2" fill="#8d2323">
<text x="147.3" y="29.9">10</text>
<text x="149.3" y="26.4">9</text>
<text x="154.5" y="27.8">A0</text>
<text x="176.2" y="27.8">D0</text>
<text x="183.8" y="26.4">33</text>
<text x="183.8" y="29.9">32</text>
<text x="147.3" y="33.4">11</text>
<text x="154.5" y="31.3">A1</text>
<text x="154.5" y="34.9">A2</text>
<text x="176.2" y="31.3">D1</text>
<text x="176.2" y="34.9">D2</text>
<text x="183.8" y="33.4">31</text>
<text x="147.3" y="37">12</text>
<text x="147.3" y="40.5">13</text>
<text x="154.5" y="38.4">A3</text>
<text x="154.5" y="41.9">A4</text>
<text x="176.2" y="38.4">D3</text>
<text x="176.2" y="41.9">D4</text>
<text x="183.8" y="37">30</text>
<text x="183.8" y="40.5">29</text>
<text x="147.3" y="44">14</text>
<text x="147.3" y="47.6">15</text>
<text x="154.5" y="45.4">A5</text>
<text x="176.2" y="45.4">D5</text>
<text x="183.8" y="44">28</text>
<text x="183.8" y="47.6">27</text>
<text x="147.3" y="51.1">16</text>
<text x="154.5" y="49">A6</text>
<text x="154.5" y="52.5">A7</text>
<text x="176.2" y="49">D6</text>
<text x="176.2" y="52.5">D7</text>
<text x="183.8" y="51.1">26</text>
<text x="147.3" y="54.6">17</text>
<text x="147.3" y="58.1">18</text>
<text x="154.5" y="56">A8</text>
<text x="154.5" y="59.5">A9</text>
<text x="176" y="59.5">NC</text>
<text x="183.8" y="58.1">35</text>
<text x="192.3" y="58.5">NC</text>
<text x="147.3" y="61.7">19</text>
<text x="147.3" y="65.2">20</text>
<text x="154.5" y="63.1">A10</text>
<text x="183.8" y="65.2">8</text>
<text x="147.3" y="68.7">22</text>
<text x="154.5" y="66.6">A11</text>
<text x="154.5" y="70.1">A12</text>
<text x="173.6" y="66.6">VDD</text>
<text x="147.3" y="72.2">23</text>
<text x="147.3" y="75.8">24</text>
<text x="154.5" y="73.7">A13</text>
<text x="154.5" y="77.2">A14</text>
<text x="147.3" y="79.3">25</text>
<text x="154.5" y="80.7">A15</text>
<text x="174.1" y="80.7">VSS</text>
<text x="183.8" y="79.3">21</text>
<text x="147.3" y="86.4">38</text>
<text x="149.3" y="89.9">2</text>
<text x="154.5" y="87.8">SOB</text>
<text x="183.8" y="89.9">5</text>
<text x="147.3" y="93.4">40</text>
<text x="154.5" y="91.3">RDY</text>
<text x="154.5" y="94.8">RESB</text>
<text x="174" y="91.3">MLB</text>
<text x="174.4" y="94.8">VPB</text>
<text x="183.8" y="93.4">1</text>
<text x="149.3" y="96.9">6</text>
<text x="149.3" y="100.5">4</text>
<text x="154.5" y="98.4">NMIB</text>
<text x="154.5" y="101.9">IRQB</text>
<text x="173" y="101.9">PHI1</text>
<text x="176.4" y="98.4">BE</text>
<text x="183.8" y="96.9">36</text>
<text x="183.8" y="100.5">3</text>
<text x="147.3" y="104">34</text>
<text x="149.3" y="107.5">7</text>
<text x="154.5" y="105.4">RWB</text>
<text x="173" y="105.4">PHI2</text>
<text x="183.8" y="107.5">37</text>
<text x="183.8" y="104">39</text>
<text x="154.5" y="108.9">SYNC</text>
<text x="169.2" y="108.9">PH0-IN</text>
<text x="219.9" y="142.8">1</text>
<text x="257.9" y="142.8">28</text>
<text x="219.9" y="149.9">2</text>
<text x="225.1" y="144.2">A14</text>
<text x="248.1" y="144.2">VCC</text>
<text x="257.9" y="149.9">27</text>
<text x="225.1" y="151.3">A12</text>
<text x="249.6" y="151.3">WE</text>
<text x="219.9" y="156.9">3</text>
<text x="225.1" y="158.3">A7</text>
<text x="248.5" y="158.3">A13</text>
<text x="257.9" y="156.9">26</text>
<text x="219.9" y="164">4</text>
<text x="225.1" y="165.4">A6</text>
<text x="250.5" y="165.4">A8</text>
<text x="257.9" y="164">25</text>
<text x="219.9" y="171">5</text>
<text x="225.1" y="172.4">A5</text>
<text x="250.5" y="172.4">A9</text>
<text x="257.9" y="171">24</text>
<text x="219.9" y="178.1">6</text>
<text x="225.1" y="179.5">A4</text>
<text x="248.5" y="179.5">A11</text>
<text x="257.9" y="178.1">23</text>
<text x="219.9" y="185.1">7</text>
<text x="257.9" y="185.1">22</text>
<text x="225.1" y="186.5">A3</text>
<text x="250.2" y="186.5">OE</text>
<text x="219.9" y="192.2">8</text>
<text x="225.1" y="193.6">A2</text>
<text x="248.5" y="193.6">A10</text>
<text x="257.9" y="192.2">21</text>
<text x="219.9" y="199.2">9</text>
<text x="225.1" y="200.7">A1</text>
<text x="250.3" y="200.7">CS</text>
<text x="257.9" y="199.2">20</text>
<text x="217.9" y="206.3">10</text>
<text x="225.1" y="207.7">A0</text>
<text x="250.2" y="207.7">D7</text>
<text x="257.9" y="206.3">19</text>
<text x="217.9" y="213.4">11</text>
<text x="225.1" y="214.8">D0</text>
<text x="250.2" y="214.8">D6</text>
<text x="257.9" y="213.4">18</text>
<text x="217.9" y="220.4">12</text>
<text x="225.1" y="221.8">D1</text>
<text x="250.2" y="221.8">D5</text>
<text x="257.9" y="220.4">17</text>
<text x="217.9" y="227.5">13</text>
<text x="257.9" y="227.5">16</text>
<text x="225.1" y="228.9">D2</text>
<text x="250.2" y="228.9">D4</text>
<text x="217.9" y="234.5">14</text>
<text x="225.1" y="235.9">GND</text>
<text x="250.2" y="235.9">D3</text>
<text x="257.9" y="234.5">15</text>
</g>
<g font-size="3.2" fill="#00f">
<text x="45.9" y="31.3">1</text>
<text x="45.9" y="34.9">3</text>
<text x="54.4" y="34.9">4</text>
<text x="54.4" y="31.3">2</text>
<text x="262.2" y="33.4">1</text>
<text x="267.4" y="34.9">CLKIN</text>
<text x="45.9" y="38.4">5</text>
<text x="45.9" y="41.9">7</text>
<text x="54.4" y="41.9">8</text>
<text x="54.4" y="38.4">6</text>
<text x="262.2" y="40.5">3</text>
<text x="262.2" y="37">2</text>
<text x="267.4" y="41.9">IN</text>
<text x="267.4" y="38.4">IN</text>
<text x="286.5" y="41.9">IO</text>
<text x="293.2" y="40.5">23</text>
<text x="45.9" y="45.4">9</text>
<text x="52.4" y="45.4">10</text>
<text x="262.2" y="44">4</text>
<text x="262.2" y="47.6">5</text>
<text x="267.4" y="45.4">INPD</text>
<text x="286.5" y="45.4">IO</text>
<text x="293.2" y="47.6">21</text>
<text x="293.2" y="44">22</text>
<text x="45.9" y="49">11</text>
<text x="45.9" y="52.5">13</text>
<text x="52.4" y="52.5">14</text>
<text x="52.4" y="49">12</text>
<text x="262.2" y="51.1">6</text>
<text x="267.4" y="49">IN</text>
<text x="267.4" y="52.5">IN</text>
<text x="286.5" y="52.5">IO</text>
<text x="286.5" y="49">IO</text>
<text x="293.2" y="51.1">20</text>
<text x="45.9" y="56">15</text>
<text x="45.9" y="59.5">17</text>
<text x="52.4" y="59.5">18</text>
<text x="52.4" y="56">16</text>
<text x="262.2" y="54.6">7</text>
<text x="262.2" y="58.1">8</text>
<text x="267.4" y="56">IN</text>
<text x="267.4" y="59.5">IN</text>
<text x="286.5" y="59.5">IO</text>
<text x="286.5" y="56">IO</text>
<text x="293.2" y="58.1">18</text>
<text x="293.2" y="54.6">19</text>
<text x="45.9" y="63.1">19</text>
<text x="52.4" y="63.1">20</text>
<text x="260.2" y="65.2">10</text>
<text x="262.2" y="61.7">9</text>
<text x="267.4" y="63.1">IN</text>
<text x="286.5" y="63.1">IO</text>
<text x="293.2" y="65.2">16</text>
<text x="293.2" y="61.7">17</text>
<text x="45.9" y="66.6">21</text>
<text x="45.9" y="70.1">23</text>
<text x="52.4" y="70.1">24</text>
<text x="52.4" y="66.6">22</text>
<text x="260.2" y="68.7">11</text>
<text x="267.4" y="66.6">IN</text>
<text x="267.4" y="70.1">IN</text>
<text x="286.5" y="70.1">IO</text>
<text x="286.5" y="66.6">IO</text>
<text x="293.2" y="68.7">15</text>
<text x="45.9" y="73.7">25</text>
<text x="45.9" y="77.2">27</text>
<text x="52.4" y="77.2">28</text>
<text x="52.4" y="73.7">26</text>
<text x="286.3" y="77.2">IN</text>
<text x="286.5" y="73.7">IO</text>
<text x="293.2" y="75.8">13</text>
<text x="293.2" y="72.2">14</text>
<text x="45.9" y="80.7">29</text>
<text x="52.4" y="80.7">30</text>
<text x="45.9" y="84.2">31</text>
<text x="45.9" y="87.8">33</text>
<text x="52.4" y="87.8">34</text>
<text x="52.4" y="84.2">32</text>
<text x="45.9" y="91.3">35</text>
<text x="45.9" y="94.8">37</text>
<text x="52.4" y="94.8">38</text>
<text x="52.4" y="91.3">36</text>
<text x="45.9" y="98.4">39</text>
<text x="45.9" y="101.9">41</text>
<text x="52.4" y="98.4">40</text>
<text x="52.4" y="101.9">42</text>
<text x="45.9" y="105.4">43</text>
<text x="52.4" y="105.4">44</text>
<text x="38.4" y="164">1</text>
<text x="38.4" y="167.5">2</text>
<text x="41.9" y="165.7">A14</text>
<text x="61.9" y="167.5">27</text>
<text x="124.8" y="164">1</text>
<text x="124.8" y="167.5">2</text>
<text x="128.3" y="165.7">A14</text>
<text x="148.3" y="167.5">27</text>
<text x="38.4" y="171">3</text>
<text x="41.9" y="169.3">A12</text>
<text x="41.9" y="172.8">A7</text>
<text x="54" y="169.3">!WE</text>
<text x="54.2" y="172.8">A13</text>
<text x="61.9" y="171">26</text>
<text x="124.8" y="171">3</text>
<text x="128.3" y="169.3">A12</text>
<text x="128.3" y="172.8">A7</text>
<text x="140.5" y="169.3">!WE</text>
<text x="140.7" y="172.8">A13</text>
<text x="148.3" y="171">26</text>
<text x="38.4" y="174.6">4</text>
<text x="38.4" y="178.1">5</text>
<text x="41.9" y="176.3">A6</text>
<text x="41.9" y="179.8">A5</text>
<text x="56.2" y="179.8">A9</text>
<text x="56.2" y="176.3">A8</text>
<text x="61.9" y="178.1">24</text>
<text x="61.9" y="174.6">25</text>
<text x="124.8" y="174.6">4</text>
<text x="124.8" y="178.1">5</text>
<text x="128.3" y="176.3">A6</text>
<text x="128.3" y="179.8">A5</text>
<text x="142.7" y="179.8">A9</text>
<text x="142.7" y="176.3">A8</text>
<text x="148.3" y="178.1">24</text>
<text x="148.3" y="174.6">25</text>
<text x="38.4" y="181.6">6</text>
<text x="38.4" y="185.1">7</text>
<text x="41.9" y="183.4">A4</text>
<text x="54.2" y="183.4">A11</text>
<text x="61.9" y="185.1">22</text>
<text x="61.9" y="181.6">23</text>
<text x="124.8" y="181.6">6</text>
<text x="124.8" y="185.1">7</text>
<text x="128.3" y="183.4">A4</text>
<text x="140.7" y="183.4">A11</text>
<text x="148.3" y="185.1">22</text>
<text x="148.3" y="181.6">23</text>
<text x="38.4" y="188.7">8</text>
<text x="41.9" y="186.9">A3</text>
<text x="41.9" y="190.4">A2</text>
<text x="54.2" y="190.4">A10</text>
<text x="54.7" y="186.9">!OE</text>
<text x="61.9" y="188.7">21</text>
<text x="124.8" y="188.7">8</text>
<text x="128.3" y="186.9">A3</text>
<text x="128.3" y="190.4">A2</text>
<text x="140.7" y="190.4">A10</text>
<text x="141.1" y="186.9">!OE</text>
<text x="148.3" y="188.7">21</text>
<text x="36.4" y="195.7">10</text>
<text x="38.4" y="192.2">9</text>
<text x="41.9" y="194">A1</text>
<text x="41.9" y="197.5">A0</text>
<text x="54.6" y="197.5">IO7</text>
<text x="54.8" y="194">!CS</text>
<text x="61.9" y="195.7">19</text>
<text x="61.9" y="192.2">20</text>
<text x="122.8" y="195.7">10</text>
<text x="124.8" y="192.2">9</text>
<text x="128.3" y="194">A1</text>
<text x="128.3" y="197.5">A0</text>
<text x="141" y="197.5">IO7</text>
<text x="141.2" y="194">!CS</text>
<text x="148.3" y="195.7">19</text>
<text x="148.3" y="192.2">20</text>
<text x="36.4" y="199.2">11</text>
<text x="36.4" y="202.8">12</text>
<text x="41.9" y="201">IO0</text>
<text x="54.6" y="201">IO6</text>
<text x="61.9" y="202.8">17</text>
<text x="61.9" y="199.2">18</text>
<text x="122.8" y="199.2">11</text>
<text x="122.8" y="202.8">12</text>
<text x="128.3" y="201">IO0</text>
<text x="141" y="201">IO6</text>
<text x="148.3" y="202.8">17</text>
<text x="148.3" y="199.2">18</text>
<text x="36.4" y="206.3">13</text>
<text x="41.9" y="204.5">IO1</text>
<text x="41.9" y="208.1">IO2</text>
<text x="54.6" y="208.1">IO4</text>
<text x="54.6" y="204.5">IO5</text>
<text x="61.9" y="209.8">15</text>
<text x="61.9" y="206.3">16</text>
<text x="122.8" y="206.3">13</text>
<text x="128.3" y="204.5">IO1</text>
<text x="128.3" y="208.1">IO2</text>
<text x="141" y="208.1">IO4</text>
<text x="141" y="204.5">IO5</text>
<text x="148.3" y="209.8">15</text>
<text x="148.3" y="206.3">16</text>
<text x="54.6" y="211.6">IO3</text>
<text x="141" y="211.6">IO3</text>
</g>
<g font-size="3.2" fill="#f00">
<text x="283.4" y="34.9">VCC</text>
<text x="293.2" y="33.4">24</text>
<text x="53.8" y="165.7">VCC</text>
<text x="61.9" y="164">28</text>
<text x="140.3" y="165.7">VCC</text>
<text x="148.3" y="164">28</text>
</g>
<g font-size="3.2">
<text x="260.2" y="79.3">12</text>
<text x="267.4" y="80.7">GND</text>
<text x="375.7" y="128.7">1</text>
<text x="375.7" y="135.7">3</text>
<text x="375.7" y="132.2">2</text>
<text x="379.2" y="176.3">1</text>
<text x="379.2" y="179.8">2</text>
<text x="379.2" y="183.4">3</text>
<text x="36.4" y="209.8">14</text>
<text x="122.8" y="209.8">14</text>
<text x="41.9" y="211.6">VSS</text>
<text x="128.3" y="211.6">VSS</text>
</g>
</svg>
